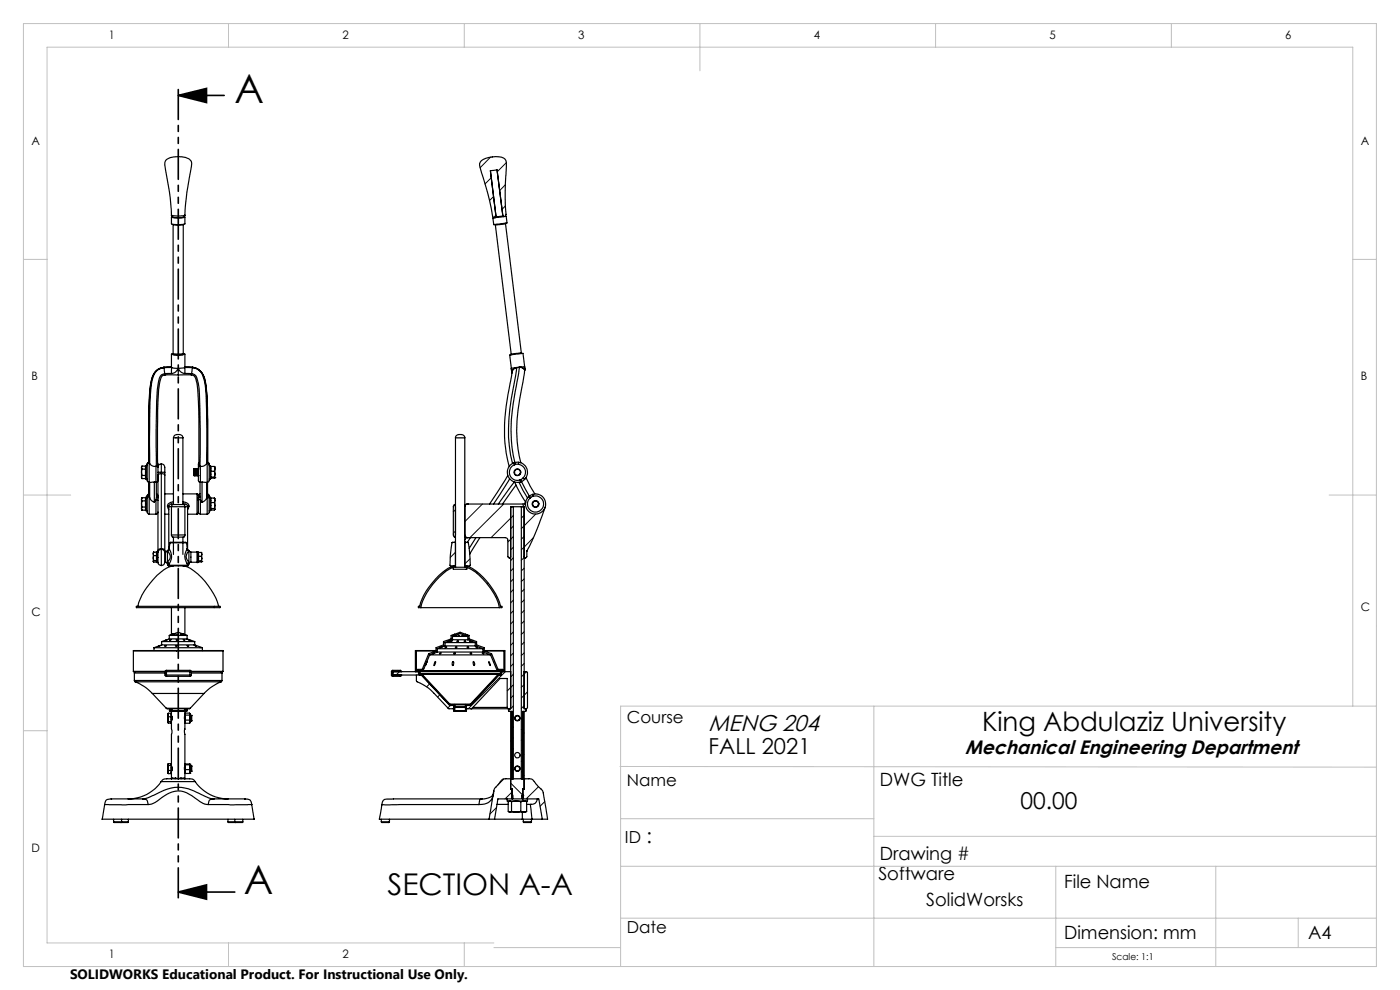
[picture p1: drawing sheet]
<svg xmlns="http://www.w3.org/2000/svg" width="297mm" height="210mm" viewBox="0 0 297 210" stroke-linecap="round" stroke-linejoin="round" font-family="sans-serif">
<path d="M37.8 20.2l6-1.4v3zM37.8 20.2h9.8M37.8 189.2l6-1.5v3zM37.8 189.2h12" fill="none" stroke="#000" stroke-width=".35"/>
<path d="M37.8 18.2v173" fill="none" stroke="#000" stroke-width=".35" stroke-dasharray="6.3 1.3 1.3 1.3 1.3 1.3" stroke-dashoffset="-.8"/>
<g fill="none" stroke="#c0c0c0" stroke-width=".21">
<path d="M5 5h287v200h-287zM48.5 5v5M98.5 5v5M148.5 5v10M198.5 5v5M248.5 5v5M5 55h5M287 55h5M5 105h10M282 105h10M5 155h5M185.4 149.8v55.2"/>
<path d="M287 149.8v-139.8h-277v190h94.8M292 149.8h-160.3v55.2M131.5 162.6l160.5 .1M131.7 173.7h53.7M185.4 177.4h106.6M131.7 183.8h160.3M131.7 194.8h160.3M224 183.8v21.2M257.9 183.8v21.2M275.4 194.8v6.2M48.5 200v5M98.5 200v5"/>
<path d="M104.8 201h26.9M224 201h68"/>
</g>
<path d="M37.8 20.2l6-1.4v3zM37.8 189.2l6-1.5v3z" fill="#000"/>
<g fill="none" stroke="#000" stroke-width=".25">
<path d="M36.4 45.6a69.2 69.2 0 0 0-1.4-10.8 1.38 1.38 0 0 1 1.5-1.4l.9-.1a3.3 3.3 0 0 1 3.2 1v1a58.8 58.8 0 0 0-1.4 10.3M36.4 45.6a1.64 1.64 0 0 0 1.8 .6 .8 .8 0 0 0 1-.6M36.4 46.1v1.4a5.8 5.8 0 0 0 2.8 0v-1.4M36.4 45.6a5.8 5.8 0 0 0 2.8 0M36.5 46l-.1 .1 1.3 .1 1.5-.1-.1-.1M104.6 46.2l2.8-.3 .2 1.4-2.9 .4zM105 47.6l.1 .2M105.1 47.8l3.3 27.3M105.2 46l-.1 .2M106.7 45.8l.1 .2M106.7 45.8l-1.3-9.8-1.2 .2h-.2l1.2 9.8M106.7 45.8l-1.5 .2"/>
<path d="M107 45.9l.3-.3a91.2 91.2 0 0 1 .1-11.2 1.39 1.39 0 0 0-1.6-1.1h-1.4a2.77 2.77 0 0 0-2.7 1.4l.3 1.3a72.4 72.4 0 0 1 2.6 10l.4 .2M107.2 47.5l-2.1 .3M107.2 47.5l3.4 27.4M107.4 47.3l-.2 .2M34.7 77.9a3.3 3.3 0 0 0-2.7 3.3 138.5 138.5 0 0 0-.5 16.8l.1 .1M34.7 77.9h1.7zM34.7 77.9a2.94 2.94 0 0 0-2.5 2.7 70.9 70.9 0 0 0-.6 12.1v5.4M34.7 77.9h.1M34.7 77.9l.1 .1M34.8 78a2.88 2.88 0 0 0-2.5 2.6 118.2 118.2 0 0 0-.5 17.3v.4M34.8 78l.2 1.3M35 79.3a1.41 1.41 0 0 0-1.3 1.5 71.2 71.2 0 0 0-.6 12.2l.1 5.9"/>
<path d="M35 79.3v.2M35 79.5l-.6 .3-.3 .6a45.3 45.3 0 0 0-.7 10.5v8.2l-.2-.2M35 79.5h2.8M36.4 79.2l-1.4 .1M36.4 75.1v2.9M36.4 78l1.4 .1M36.4 78v1.2M36.4 78h-1.6M36.7 75.1h-.1a4.1 4.1 0 0 0 2.4 0h-.1M36.7 75l-.3 .1a4.9 4.9 0 0 0 2.8 0l-.3-.1M36.7 75v.1M36.7 75v-27.4l1 .2 1.2-.2v27.4"/>
<path d="M36.7 75h2.2M37.8 78.1l.5 .7 .9 .4M37.8 78.1a1.67 1.67 0 0 1-1.4 1.1M37.8 79.5h2.8M37.8 78.1v1.4M38.9 75v.1M39.2 78l-1.4 .1M39.2 78v1.2M39.2 78h1.6M39.2 77.9h1.7M39.2 77.9v.1M39.2 79.2l1.4 .1"/>
<path d="M39.2 75.1v2.8M40.6 79.5l.6 .3 .4 .6a55.8 55.8 0 0 1 .6 12.5v6.2l.2-.2M40.6 79.3a1.22 1.22 0 0 1 1.2 .9 32 32 0 0 1 .6 8.8v9.9M40.6 79.3v.2M40.8 78l-.2 1.3M40.8 78a2.93 2.93 0 0 1 2.6 2.7 108.4 108.4 0 0 1 .5 15.8v1.8M40.9 77.9l.6 .2M40.9 77.9a3.1 3.1 0 0 1 2.6 3.1 139.6 139.6 0 0 1 .5 17.1M40.9 77.9h.1M40.9 77.9l-.1 .1M41.6 78.1a3.4 3.4 0 0 1 2 3l.3 2.7 .1 2.8 .1 11.5M108.4 75.1l-.1 .2"/>
<path d="M108.5 78.1l.1 1zM108.6 79l-.1 1a45.4 45.4 0 0 0-1.1 16.1l.6 2.8M108.6 79h.1M109.5 78l-1 .1M109.6 78a1.1 1.1 0 0 0-1 1M109.6 78l-.2 1.9a51.2 51.2 0 0 0-1.3 14.7l.6 3.7M109.6 78l-.8 .4-.2 .6M109.6 78h.1M110.2 77.9a1.09 1.09 0 0 1 1.1 .6M110.2 77.9l-.3 1.9a71.4 71.4 0 0 0-1.5 11.3 26.8 26.8 0 0 0 .8 7M110.2 77.9a1.17 1.17 0 0 1 1.1 .6M110.2 77.9h.1"/>
<path d="M110.2 77.9l-.6 .1M110.6 74.9l.1 .1M110.6 74.9l-2.2 .2M111.3 78.5l-.4 2.5a39.9 39.9 0 0 0-.8 15.7l.4 1.5M111.3 77.8l-.4-2.8-1.3 .1-1.5 .2 .4 2.8M111.3 77.8l-1.1 .1M111.3 77.8v.3M111.3 78.5h.1M111.3 78.1v.4M111.3 78.1v.3M30 99.2v1M30 99.2l.1 .3"/>
<path d="M30.1 99.5l-.1 .7M30.1 98.9l-.1 .3M30.1 99.5h.8M30.1 98.9h.8v2.6h-.8M30.9 99.1h.1M31.2 98.6v3.3l.1 .3 .3 .1M31.2 98.8h-.3v2.8h.3M31.2 98.5v.1M31.6 98l-.4 .5M31.6 98.1l-.4 .4M31.6 98.1v.1M31.6 98.2l.2 .1"/>
<path d="M31.6 98.2h-.2l-.2 .4M31.6 98.2v4.1M31.8 98.3l.5 .5 .8 .1M33.1 98.9v3.4M33.1 98.9h.1M33.4 98.2l.1 3.7M34.2 98.4a.67 .67 0 0 0-.7 .7M34.2 98.4a.94 .94 0 0 1 .8 1.3v.5M34.2 98.4v1.8M36.8 92.9a1.07 1.07 0 0 1 1-.7 1.07 1.07 0 0 1 1 .7M36.8 92.9h2M36.8 92.9v14.1"/>
<path d="M38.8 92.9v14.1M41.2 99.5h.1M41.2 99.5v1.4M41.2 99.5v1.3M41.3 99.5v1.4M41.3 99.5h.1M41.3 99.5h-.1M41.4 99.5v1.3M41.4 99.5v1.4M41.4 99.5h.1M41.5 99.5v1.4M41.5 99.5h.1"/>
<path d="M41.5 99.5v1.3M41.6 99.5h.1M41.6 99.5h-.1M41.6 99.5v1.4M41.7 99.5v1.3M41.7 99.5v1.4M41.7 99.5h.1M41.8 99.5v1.3M41.9 99.5h.1M41.9 99.5v1.4M41.9 99.5h-.1M41.9 99.5v1.3"/>
<path d="M42 99.5h.1M42 99.5v1.4M42 99.5h-.1M42.2 98.2l-.1 3.8 .4 .3M42.4 98.9h.1M42.5 98.9v3.4M43.9 98.3l-.6 .5-.8 .1M44 98.2l-.1 .1M44 98.2h.2l.2 .4M44 98.2v4.1M44 98l.4 .5M44 98.1l.3 .1 .1 .4"/>
<path d="M44 98.1v.1M44 98.1h.1M44.4 98.6v3.4l-.4 .3M44.4 98.8h.3v2.8h-.3M44.7 99.1h.1M44.7 100h.8M45.5 100l.1 .6M45.5 98.9l.1 .5M45.5 98.9l.1 .2M45.5 98.9h-.8v2.5h.8M45.6 99.4v1.2M45.6 99.4l-.1 .6"/>
<path d="M45.6 99.1v.3M45.6 99v.1M96.6 92.9a1.13 1.13 0 0 1 1.8-.5l.2 .5M96.6 92.9h2M96.6 92.9v27.4M98.6 92.9v27.4M109 98.2a2.14 2.14 0 0 0-1.3 2.7 2.14 2.14 0 0 0 2.8 1.3M109 98.2l.1 .4M109.1 98.6a1.71 1.71 0 0 0-.9 2.2 1.71 1.71 0 0 0 2.1 1M109.2 98.1l.2 .4M109.2 98.1l-.2 .1M109.4 98.5l-.3 .1"/>
<path d="M110 98.5a1.7 1.7 0 0 1 1.4 1.1 1.7 1.7 0 0 1-.4 1.8M110 98.5h-.6M110 98.1h-.8M110 98.1a2.14 2.14 0 0 1 1.8 1.4 2.14 2.14 0 0 1-.5 2.2M110 98.1v.4M30 100.2l.1 .7M30 100.2v1M30 101.2l.1 .3M30 106.9v1M30 106.9l.1 .7M30 107.9l.1 .3M30 105.9v1"/>
<path d="M30 105.9l.1 .3M30.1 100.9l-.1 .3M30.1 107.6l-.1 .3M30.1 106.2l-.1 .7M30.1 105.6l-.1 .3M30.1 100.9h.8M30.1 105.6h.8v2.6h-.8M30.1 107.6h.8M30.1 106.2h.8M30.9 101.3h.1M30.9 105.8h.1M30.9 108h.1"/>
<path d="M31.2 105.6v3l.1 .3 .3 .2M31.2 105.5h-.3v2.8h.3M31.2 105.3v.2M31.2 105.5v.1M31.6 102.3v2.9M31.6 104.8l-.3 .1-.1 .4M31.6 104.9l-.4 .4M31.6 105.2l-.4 .3M31.6 105.2v.1M31.6 105.3l.2 .3M31.6 105.3l-.4 .3M31.6 105.3v3.8"/>
<path d="M31.6 109.1h1.5M31.8 105.6a1.39 1.39 0 0 0 .9 .9M31.8 102.3v3.3M32.5 117.5v.9M32.5 118.4l.1 .5M32.5 118.4v.7M32.5 119.1l.1 .1M32.5 117.5l.1 .4M32.6 117.1l-.1 .4M32.6 117.9l-.1 .5M32.6 118.9l-.1 .2M32.6 117.1h.6v2.1h-.6l-.1-.1"/>
<path d="M32.6 117.9h.6M32.6 118.9h.6M32.7 102.3h-1.1M32.7 102.3h.4M32.7 102.3v4.2M33.1 106l-.4 .5M33.1 106l.4 .1M33.1 106v3.1M33.2 102.3v3.2M33.2 105.5l-.1 .5M33.2 104.8l.3 .4M33.2 105.2l.3 .3"/>
<path d="M33.2 105.3l.3 .3M33.2 119.1h.1M33.2 117.3h.1M33.3 117h.2v2.3h-.2zM33.5 119.3a.72 .72 0 0 0 .7 .7M33.5 108.6l-.1 .3-.3 .2M33.5 116.8v.2M33.5 100.2h.7M33.5 101.9l-.1 .3-.3 .1M34.2 116.5a.73 .73 0 0 1 .8 .7M34.2 116.5a.73 .73 0 0 0-.7 .7M34.2 116.4a.66 .66 0 0 1 .8 .4"/>
<path d="M34.2 116.4v.1M34.2 116.4h-.4l-.3 .4M34.2 100.5l-.7 .2v16.1M34.2 100.5v15.9M34.2 100.5l.5 .1 .3 .2M34.2 100.2h.8M34.2 100.2v.3M34.2 116.5v3.5M35 119.3a.72 .72 0 0 1-.8 .7M35 117.2v2.1M35 116.8v.4M35 100.8v16"/>
<path d="M35 100.2v.6M35 117.1h.1M35 119.3h.1M35 109.1h.8M35 104.8h1.8M35.1 119.3l.4 .2M35.1 117.1v2.2M35.5 119.6l.2 .3M35.5 116.8l-.4 .3M35.5 116.8l.2 .2a1.51 1.51 0 0 1-.2 2.3M35.5 119.3l.4 .3M35.5 116.8v2.5"/>
<path d="M35.5 119.3v.2M35.5 116.8h.1M35.5 119.5l.2 .4M35.5 107.4l.3 .7M35.7 119.9v.1h4.2v-.1M35.7 119.9h.1M35.7 119.9h4.2M35.8 107.5h.6M35.8 107.3l-.3 .1M35.8 107.5v9M35.9 116.4l-.4 .4M35.9 119.6l-.2 .3"/>
<path d="M35.9 116.5a2.81 2.81 0 0 1 0 3.1M35.9 116.5l-.4 .3M36.1 115.1l-.2 1.4M36.1 115.1h3.4M36.4 107.5v-.3a.4 .4 0 0 1 .7-.2h1.4a.47 .47 0 0 1 .5 0 .47 .47 0 0 1 .2 .5M36.4 113.5v.2a.4 .4 0 0 0 .7 .2h1.4a.47 .47 0 0 0 .5 0 .47 .47 0 0 0 .2-.4M36.4 107.5h2.8M36.4 113.5h2.8M36.4 107.5v6M36.8 106.9l-.6 .1-.4 .5M36.8 106.5h-.1a.99 .99 0 0 0-1.2 .9M36.8 113.9v1.1"/>
<path d="M36.8 115.2v2.4M38.8 106.9h.4a.54 .54 0 0 1 .6 .6M38.8 106.5l1.1 .3 .2 .6M38.8 113.9v1.1M38.8 115.2v2.4M38.8 104.8h3M39.2 107.5h.6M39.2 107.5v6M39.5 115.1l.2 1.3M39.7 116.5a2.66 2.66 0 0 0 0 3.1M39.7 116.5l.4 .3M39.7 116.4l.4 .4"/>
<path d="M39.7 119.6l.2 .3M39.7 116.4v.1M39.8 107.3l.3 .1M39.8 109.1h2M39.8 107.5v9M39.9 119.9h.1M40.1 116.8l.4 .3M40.1 116.8a1.57 1.57 0 0 0 0 2.5M40.1 119.3l-.4 .3M40.1 119.5v.1M40.1 119.3v.2M40.1 116.8v2.5"/>
<path d="M40.1 116.8h.1M40.1 119.5l-.2 .4M40.1 107.4l-.3 .7M40.1 119.6l-.2 .3M40.5 119.3h-.3l-.1 .3M40.5 117.1v2.2M40.5 117.1h1.3M40.5 119.3h1.3M41.2 100.9h.1M41.2 100.8l.1 .1M41.2 100.8v.1M41.3 100.9h.1"/>
<path d="M41.4 100.8v.1M41.4 100.8l-.1 .1M41.4 100.9h.1M41.5 100.8l.1 .1M41.5 100.8v.1M41.6 100.9h.1M41.7 100.8l-.1 .1M41.7 100.8v.1M41.7 100.9h.1M41.8 104.8h.1a5.6 5.6 0 0 1 .2 2.7v1.3l-.3 .3M41.8 117h.2v2.3h-.2zM41.8 104.8v4.3"/>
<path d="M41.8 100.8l.1 .1M41.8 100.8l-.1 .1M41.9 100.9h.1M41.9 100.8v.1M41.9 100.8l.1 .1M42 100.9h.1M42 119.1h.1M42 117.3h.1M42.1 108.6l.1 .3 .3 .2M42.1 100.8l-.1 .1M42.1 118h.6M42.1 119h.6"/>
<path d="M42.4 104.8l-.3 .4M42.4 105.3l-.3 .3v.5l.4-.1M42.4 105.2l-.3 .3M42.5 102.3v3.7M42.5 106l.4 .5M42.5 106v3.1M42.5 109.1h1.5M42.7 118l.1 .5M42.7 117.2h-.6v2l.7-.1M42.7 117.2l.1 .4M42.7 119l.1 .1M42.7 117.2h.1"/>
<path d="M42.8 119.1h.1M42.8 117.6l-.1 .4M42.8 117.6v.9M42.8 118.5l-.1 .5M42.8 118.5v.6M42.8 117.2v.4M42.9 102.3h1.1M42.9 102.3h-.4M42.9 102.3v4.2M43.9 105.6l-.5 .6-.5 .3M43.9 102.3v3.3M44 105.3l-.1 .3"/>
<path d="M44 105.3l.4 .3M44 105.3v3.8M44 105.2l.4 .3M44 102.3v2.9M44 105.2v.1M44 104.8l.3 .1 .1 .4M44 104.9l.4 .4M44.4 105.6v3.1l-.4 .4M44.4 105.5h.3v2.8h-.3M44.4 105.3v.2M44.4 105.5v.1M44.7 101.3h.1"/>
<path d="M44.7 105.8h.1M44.7 108h.1M44.7 106.6h.8M44.7 107.9h.8M44.7 101.2h.8M45.5 106.6l.1 .6M45.5 105.6l.1 .5M45.5 107.9l.1 .1M45.5 105.6h-.8v2.6h.8l.1-.2M45.5 101.2l.1 .1M45.5 105.6v.2M45.5 105.7l.1 .1"/>
<path d="M45.6 101.3h.1M45.6 107.2l-.1 .7M45.6 106.1v1.1M45.6 106.1l-.1 .5M45.6 107.2v.8M45.6 105.8v.3M45.6 108h.1M45.6 100.6l-.1 .6M45.6 100.6v.7M45.6 108l-.1 .1M45.6 101.3h-.1M96.4 107l.2 .5"/>
<path d="M96.4 107h.2M96.4 113.9h.2M96.4 107l-.2 .5v6l.2 .4M96.5 115l-.6 .1-.4 2.7v2.1l.1 .1h.9M96.5 115l.1 .2M96.5 115h.1M96.6 119.9l-.1 .1M96.6 113.5l-.2 .4M98.6 119.9l.1 .1M98.6 115h.1M98.6 113.9l.6 .1M98.6 113.5a.54 .54 0 0 0 .6 .5"/>
<path d="M98.7 115l.6 .1a18.5 18.5 0 0 1 .5 4.8l-1.1 .1M98.7 115l-.1 .2M99 114l-.4 .5M99.2 114h8a.54 .54 0 0 1 .5 .6v3.5l.4 .2M99.2 106.9l-.6 .1M99.2 106.9l-.4 .1-.2 .5M99.2 106.9h.1M99.2 114h.1M99.8 114l-.7 1M101 114l-1.5 2.3M101.8 114l-2.1 3.5M107.7 100.8l-3.8 6.1"/>
<path d="M108.1 118.3h.2M108.1 101.6l-3.4 5.3M108.3 118.1l-.2 .2M108.9 107.5v57.7M109.1 102.2l-3.4 4.7M109.1 100.1v.2M109.2 102.3l2.3 4.2M109.5 102.9l-2.9 4M110.1 102.3l1.8 3.3M110.3 100.5v.1M110.3 100.5l-.1 .1M110.3 101.8l.2 .4"/>
<path d="M110.5 101.7l.1 .5M110.5 101.7l-.2 .1M110.6 107.5v57.7M110.6 102.2l1.7 3M110.6 102.2h-.1M111 101.4l.3 .3M111 101.4l-.5 .3M111.2 118.3h.3M111.2 118.1l.3 .2M111.3 101.7l-.7 .5M111.5 106.5l-.1 .1M111.5 106.5l-.4 .4h-11.9"/>
<path d="M111.6 101.3l1.9 3.5M112.1 105.3l.4 .3M112.3 105.2l.3 .3M112.3 105.2l-.2 .1M112.6 105.5l-.1 .1M113 104.9l.1 .4M113 104.9a2.14 2.14 0 0 1 2.7 2.3 2.14 2.14 0 0 1-3.1 1.6 2.14 2.14 0 0 1-.5-3.5M113 104.9l-.7 .3M113 106.9v.1M113.1 105.3a1.72 1.72 0 0 1 2.3 1.7 1.72 1.72 0 0 1-2.5 1.5 1.72 1.72 0 0 1-.4-2.9M113.1 105.3l-.5 .2M114.2 107v.1"/>
<path d="M114.2 107h.1M115.6 107.6l-.3 1.1a56.1 56.1 0 0 1-3.5 8.3v1.1l-.3 .2M28.3 138.1h19M28.3 138.1v4.3M28.9 128.6h17.8v.3h-17.8zM32.7 137.4h10.2M32.7 137.4v.6M33.7 137l.3-.1zM34.3 136.8h7M34.3 136.1h7M34.3 136.8l-1.6 .6M34.3 136.1v.7"/>
<path d="M35.2 135.8l.3-.1zM35.9 135.5h3.8M35.9 134.8h3.8M35.9 135.5l-1.6 .6M35.9 134.8v.7M35.9 134.8l1.9-.7 1.9 .7M36 135.7h.3zM36.4 134.6l.3-.1zM36.4 120v.1M36.4 128.9v5.7M36.8 120a8.3 8.3 0 0 0-5 3.7l-1.7 2.5-.9 2.4M36.8 134.6l.3-.1z"/>
<path d="M37.3 137h.3zM37.4 135.7h.3zM37.5 134.6l.4-.1zM38.3 134.5l.3 .1zM38.8 120a6.5 6.5 0 0 1 3.9 2.5l2.1 2.6a9.7 9.7 0 0 1 1.6 3.5M38.8 134.5l.4 .1zM38.9 135.7l.3 .1zM39.2 120v.1M39.2 128.9v5.7M39.7 137h.3zM39.7 135.5l1.6 .6M39.7 134.8v.7"/>
<path d="M39.9 135.7l.4 .1zM41.3 136.8l1.6 .6M41.3 136.1v.7M41.3 136.9l.4 .2zM42.9 137.4v.6M47.3 138.1v4.3M88.3 138h-.2l.1 4.5M88.3 138v.1M88.3 138h4.2M88.3 138.1h4.2M88.3 138.1v4.1M89.3 128.9h16.6"/>
<path d="M91.2 138.9h12.9M91.2 138.9l-1.5 3.4M92.2 138.5l-.4 .2 .4-.1M92.8 138.3h9.6M92.8 137.6h9.6M92.8 138.3l-1.6 .6M92.8 137.6v.7M93.2 138.6h.4zM93.4 137.4l.3-.1zM94.4 137h6.4M94.4 137.4l.4-.1zM94.4 136.3h6.4"/>
<path d="M94.4 137l-1.6 .6M94.4 136.3v.7M94.9 136.1l.4-.1zM95.6 136h.3zM96 135.7h3.2M96 135h3.2M96 135v.7M96 135.7l-1.6 .6M96.2 120.4a11.9 11.9 0 0 0-5.6 5.3 8.6 8.6 0 0 0-1.3 3.2M96.2 120.3h2.8v.4h-2.8zM96.2 134.6l-.5 .2v.7l-1.6 .6v.7l-1.6 .6v.7l-1.6 .6-1.3 3.3h-1v.3M96.2 134.6v.3"/>
<path d="M96.2 134.9l-.2 .1M96.2 138.6h.4zM96.4 134.5l-.2 .1M96.4 134.8l-.2 .1M96.4 134.5l1.2-.4 1.2 .4M96.4 134.8l1.2-.4 1.2 .4M96.4 134.5v.3M96.5 120h.1a8.4 8.4 0 0 0-5 3.7l-1.7 2.5-.9 2.4h-.2v.3h.5M96.5 134.9l.3-.1zM96.6 137.3h.3zM96.9 136l.4 .1zM97.2 134.9h.3z"/>
<path d="M98 134.8l.3 .1zM98.5 136l.3 .1zM98.5 134.8l.4 .1zM98.7 120h-.1a9.2 9.2 0 0 1 5.4 4.2l.6 .9a10.4 10.4 0 0 1 1.6 3.5h.3v.3h-.6M98.8 134.5l.2 .1M98.8 134.8l.2 .1M98.8 134.5v.3M99 120.4a12.6 12.6 0 0 1 6.3 6.6l.6 1.9M99 134.6v.3M99 134.6l.5 .2v.7l1.6 .6v.7l1.6 .6v.7l1.6 .6 1.4 3.3h.9v.3M99 134.9l.2 .1M99.1 137.3h.3z"/>
<path d="M99.2 135.7l1.6 .6M99.2 135v.7M99.6 136l.3 .1zM99.7 138.6h.4zM100.8 137l1.6 .6M100.8 136.3v.7M101 137.3l.3 .1zM102.3 138.5l.4 .2zM102.4 138.3l1.7 .6M102.4 137.6v.7M102.7 138h4.3M102.7 138.1h4.2"/>
<path d="M104.1 138.9l1.4 3.4M106.9 138.1v4.1M107 138h.1l-.1 4.5M107 138l-.1 .1M28.3 142.4l6.7 .1M28.3 142.4h6.7M28.5 144.3l.2 .3M28.5 144.3h18.6M28.5 142.8h6.5M28.5 142.8v1.5M28.7 144.6a9.3 9.3 0 0 1 3.6 2.5M28.7 144.6h18.2"/>
<path d="M28.8 142.5l-.3 .3M32.3 147.1h11M32.3 147.1l3 3.1M35 143.2h.3M35 142.5h.3M35 143.2l.3 .3M35 142.5v.7M35.3 150.2h5.1M35.3 143.2v.3M35.3 142.2v.3M35.3 142.2l-.3 .3M35.3 142.5v.7"/>
<path d="M35.3 143.2h5M35.3 143.5h5M35.3 142.5h5M35.3 142.2h5M35.6 151.7l.1 .3M35.6 151.7v.8M35.6 152.5v.7M35.6 153.2v.1M35.6 152.5l.1 .6M35.7 152l-.1 .5M35.7 153.1l-.1 .1M35.7 151.3l-.1 .4"/>
<path d="M35.7 151.3h.6v2.1h-.6l-.1-.2M35.7 153.1h.6M35.7 152h.6M35.9 150.8l.1 .1h3.6l.1-.1M35.9 150.8h.5M35.9 150.5h.5M35.9 150.5v.3M36.1 150.3l-.2 .2M36.3 151.4h.1M36.3 153.3h.1M36.4 151.4v1.9M36.4 151.8v1.1"/>
<path d="M36.4 153.3v8.8M36.4 150.9v.5M36.4 150.8h2.8M36.4 151.9v.8M36.4 150.3v.5M36.5 152v.6M39.2 151.9v.8M39.2 152v.6M39.2 150.8h.5M39.2 150.5h.5M39.2 150.3v.5M39.2 151.4v1.9"/>
<path d="M39.2 151.8v1.1M39.2 153.3v8.8M39.2 151.4h.1M39.2 153.3h.1M39.2 150.9v.5M39.2 151.8v.1M39.2 152.8v.1M39.3 152.7h.9M39.3 151.7h.9M39.5 150.3l.2 .2M39.7 150.5v.3M40.2 152.7l.1 .4"/>
<path d="M40.2 151.7l.1 .5M40.3 151.3v.2M40.3 152.2l-.1 .5M40.3 152.2v.9M40.3 151.5v.7M40.3 151.5l-.1-.2h-.9v2.1h.9M40.3 153.1l-.1 .3M40.3 142.2l.3 .3M40.3 142.5h.3M40.3 142.2v.3M40.3 143.2v.3M40.3 143.2h.3"/>
<path d="M40.3 142.5v.7M40.3 152.9h.1M40.3 151.8h.1M40.3 151.5l-.1 .2M40.3 151.8v1.1M40.3 151.8l.1 .1M40.4 151.9v.9M40.4 152.8v.1M40.4 152.8l-.1 .1M40.4 151.8v1.1M40.4 151.8v.1M40.4 152.9h.1"/>
<path d="M40.4 151.8h.1M40.5 151.8v1.1M40.5 151.8v.1M40.5 151.9v.9M40.5 152.8v.1M40.5 152.8l.1 .1M40.6 152.9h.1M40.6 151.8h.1M40.6 151.8v1.1M40.6 142.4h6.7M40.6 151.8l-.1 .1M40.6 143.2l-.3 .3"/>
<path d="M40.6 142.8h6.5M40.6 142.5v.7M43.3 147.1l-2.9 3.1M46.8 142.5l.3 .3M46.9 144.6a10 10 0 0 0-3.6 2.5M47.1 144.3l-.2 .3M47.1 142.8v1.5M47.3 142.4l-6.7 .1M85.2 142.5l-.3-.3h-1.6l-.3 .2v.9l.2 .2h1.8l.2-.3M88.3 142.2l1.4 .1M88.3 142.2h.3M88.8 142.5v.7h.7l6 6.4"/>
<path d="M89 142.3h.1M89 142.3h17.2M89 142.3v.9M89.4 143.2l6 6.4h.8M89.4 143l-.4-.1h17.2l-.4 .1M89.4 143h.1M89.4 143h16.4M89.5 143h16.2M89.5 143l6 6.4M89.7 142.3h15.8M90.6 140.4l-.4 .8zM92.3 140.3l.1 .3-.3 .6z"/>
<path d="M95.5 149.4h4.3M95.5 149.4h.9M96 140.4l.3 .1-.2 .7-.2-.2zM96.2 140.3l-.2 .1M96.2 149.6v1.2h.2M96.2 150.3l.2-.1a.77 .77 0 0 1 1-.1h.5a.78 .78 0 0 1 .9 .1l.2 .1M96.2 150.3h.1M96.2 149.6l.3 .3h2.2l.3-.3M96.4 149.4l.1 .1M96.4 150.8h2.4M96.4 149.4h2.4M96.5 150.8h-.1"/>
<path d="M96.5 150.8h2.2M96.5 149.5h2.2M96.5 149.5v1.3M98.7 150.8h.1M98.7 149.5v1.3M98.8 149.4l-.1 .1M99 150.3h.1M99 149.6v1.2h-.2M99.8 149.4h-1M100.3 150.1h7.3M100.4 140.3l.3 .6-.1 .3-.2-.2zM103.7 140.3l.3 .9z"/>
<path d="M105.7 143l-5.9 6.4M105.8 143h-.1M105.8 143.2l-6 6.4h-.8M105.9 143.2h-.1M106.2 142.3v.9M106.3 142.3h-.1M106.5 142.5l-.1 .6-.6 .1-6 6.4M106.6 142.2h.3M106.9 142.2l-1.4 .1M107.6 150.1l.3 .2M107.6 150.1v-6.2h-1.5l-6.2 6.4M108.3 150.1l-.4 .3v.4l.1 .1h.6v14.3h2.3v-14.3l.7-.1v-.4l-.4-.3"/>
<path d="M108.3 142.5h-25v.7h5v1.2l.2 .2a10.5 10.5 0 0 1 3.6 2.5l3 3.2h1.1M108.3 150.9v16.4h.3v2.2M111.2 142.5h.6l.1 .2v7.4l-.2 .2h-.5v-42.8h-2.9v42.8h-9.3M111.2 150.9v16.4h-.3v2.2M22.2 170.7l-.5 3.1h32.2l-.5-3.1M22.2 170.7h9.2M24.1 174.3l.1 .2h1.4M24.1 174.3h1.7M24.1 173.8v.5M25.8 174.3l-.2 .2M25.8 174.3h1.4M25.8 173.8v.5"/>
<path d="M27.2 174.3v.2h-1.6M27.2 173.8v.5M30.2 169.5h-6.5a1.13 1.13 0 0 0-1.5 1.2M30.2 169.5l.9 .2 .3 1M30.2 169.5a6.1 6.1 0 0 0 2.7-1 8.4 8.4 0 0 1 8.2-.7 12 12 0 0 0 4.3 1.7M31.4 170.7a4.8 4.8 0 0 0 2.9-1.5 4.9 4.9 0 0 1 6.9 0 5.6 5.6 0 0 0 3 1.5M34.2 165.8a8.3 8.3 0 0 1-7 3.7M34.2 165.8h7.2M35.6 162.9v.9M35.6 162.2l.1 .2M35.6 162.2v.7M35.6 162.2l.1-.2h.6v2.1h-.6"/>
<path d="M35.6 163.8l.1 .3M35.6 162.9l.1 .5M35.7 162.1l-.1 .1M35.7 162.4l-.1 .5M35.7 163.4l-.1 .4M35.7 163.4h.6M35.7 162.4h.6M36.3 162.1h.1M36.3 164h.1M36.4 162.1v1.9M36.4 162.5v1.1M36.4 164v1.2"/>
<path d="M36.4 162.7v.8M36.5 162.8v.5M36.5 165.1h.7M36.5 165.1l-.1 .1M37.2 165.1l-.1 .1M37.2 165.1l.6 .1M37.8 165.2h2.4a1.13 1.13 0 0 1 1.2 .6M37.8 165.2h-2.4a1.13 1.13 0 0 0-1.2 .6M38.4 165.1l.1 .1M38.4 165.1l-.6 .1M38.4 165.1h.7M39.1 165.1l.1 .1"/>
<path d="M39.2 162.6v.9M39.2 162.8v.6M39.2 162.1v1.9M39.2 162.6v1M39.2 162.1h.1M39.2 164h.1M39.2 163.5v.1M39.2 164v1.2M39.3 162.2h.9M39.3 163.3h.9M40.2 162.2l.1 .6M40.2 163.3l.1 .3"/>
<path d="M40.3 164h.1M40.3 162.8v.8M40.3 163.6l-.1 .5M40.3 162.1v.7M40.3 163.6v.4M40.3 162.1h-1v2h.9M40.3 162.1h.1M40.3 163.6h.1M40.3 162.5h.1M40.3 162.8l-.1 .5M40.3 162.1l-.1 .1M40.3 164l-.1 .1"/>
<path d="M40.3 162.5v1.1M40.3 162.5l.1 .1M40.4 162.6v.9M40.4 163.5v.1M40.4 163.5l-.1 .1M40.4 162.5v1.1M40.4 163.6h.1M40.4 162.5h.1M40.4 162.5v.1M40.5 162.5v1.1M40.5 162.5v.1M40.5 162.6v.9"/>
<path d="M40.5 163.5l.1 .1M40.5 163.5v.1M40.6 163.6h.1M40.6 162.5h.1M40.6 162.5v1.1M40.6 162.5l-.1 .1M41.4 165.8a8.4 8.4 0 0 0 7 3.7M44.2 170.7h9.2M45.4 169.5h6.5a1.15 1.15 0 0 1 1.5 1.2M45.4 169.5l-.9 .2-.3 1M48.4 174.3v.2h1.6M48.4 174.3h1.4"/>
<path d="M48.4 173.8v.5M49.8 174.3l.2 .2M49.8 174.3h1.7M49.8 173.8v.5M51.5 174.3v.2h-1.5M51.5 173.8v.5M80.9 174.3l.1 .2h1.5l.1-.2M80.9 174.3h1.7M80.9 173.8v.5M81 170.7l-.5 3.1h23.3M81 170.7h.1M82.6 173.8v.5"/>
<path d="M101.6 170.7h-20.6M102.3 169.5h-13.3a39.7 39.7 0 0 0-7.6 .2l-.4 1M104.7 168.4a2.13 2.13 0 0 1-2 1.1l-.9 .2-.2 1M104.7 168.4a2.62 2.62 0 0 1-3.1 2.3M104.7 167.8v.6M104.7 167.8l-.9 6M105 173.8h5.8M105.4 170.6h2.4M107.6 169.5h-2l-.7 4.3h-1.1M107.6 169.5h4.3M107.6 169.5v.4h4.3v-.4M107.9 172.2l.3 .1"/>
<path d="M108.1 169.9l-.2 .1M108.2 172.3h1.3M108.3 165.2h-1a1.56 1.56 0 0 0-1.5 1.1l-.7 .8-.4 .7M108.5 170.1l1-.2 1 .2M108.5 172.1l1 .2M108.5 172.1l-.3 .2M108.5 170.1l-.3-.2-.4 .2v2l.4 .2M108.5 170.1v2M108.6 169.4h.1M108.6 168.7l.1 .1M108.6 168.9l.1 .1M108.6 169.1l.1 .1"/>
<path d="M108.6 169.1l.1 .2M108.6 168.7h.1M108.6 168.9h.1M108.6 169.1h.1M108.7 169.5h.1M108.7 169l-.1 .1M108.7 169.4v.1M108.7 169.3h-.1M108.7 168.8l-.1 .1M109.5 172.3h1.6M110.5 172.1l-1 .2M110.5 170.1l.4-.2 .8 .2"/>
<path d="M110.5 172.1l.6 .2M110.5 170.1v2M110.8 168.7l.1 .1M110.8 169.3v.1M110.8 169.4h.1M110.8 173.8h2.1M110.8 172.3v1.5M110.8 169.5h.1M110.9 168.8l-.1 .1 .1 .1-.1 .1 .1 .1-.1 .1M110.9 168.6l-.1 .1M110.9 168.8h.1M111 174.3a1.96 1.96 0 0 0 1.6 .2l.1-.2"/>
<path d="M111 174.3h1.7M111 173.8v.5M111.2 165.2h1a1.41 1.41 0 0 1 1.5 1.1l.5 .6a1.96 1.96 0 0 1 1.1 1.3l.9 5.6h-1.2M111.5 169.9l.2 .2M111.7 170.6h1M111.7 172.1l-.6 .2M111.7 170.1v2M111.9 169.5h2.4l.7 4.3M112.7 170.6h-.2l.4 3.2M112.7 173.8v.5M112.9 173.8h2.1M114 169.5l-.5 .9-.8 .2"/>
<circle cx="109.8" cy="100.2" r=".63"/>
<circle cx="109.8" cy="100.2" r=".72"/>
<circle cx="113.6" cy="106.9" r=".63"/>
<circle cx="113.6" cy="106.9" r=".72"/>
<circle cx="35.1" cy="137" r=".12"/>
<circle cx="109.7" cy="152.3" r=".57"/>
<circle cx="109.8" cy="152.4" r=".49"/>
<circle cx="109.7" cy="163.1" r=".49"/>
<circle cx="109.7" cy="163.1" r=".56"/>
<circle cx="109.7" cy="160.2" r=".57"/>
</g>
<g fill="none" stroke="#000" stroke-width=".21">
<path d="M104.1 33.3l-2.3 2.3M104.2 37.7l-1.3 1.3M107.2 39.2l-1.2 1.2M107.4 34.5l-1.9 1.9M104.7 41.7l-.8 .8M105.2 45.7l-.5 .4M107.2 43.7l-.7 .7M96.6 112.7l-.4 .4M96.6 108.2l-.4 .4M96.6 117.1l-1.1 1.1M98.7 115l-.1 .1M99.7 118.5l-1.1 1.1"/>
<path d="M102.3 106.9l-3.7 3.8M106.9 106.9l-7.2 7.1M108.5 107.5l-.2 .2M108.9 113.8l-1.2 1.2M108.9 109.4l-4.7 4.6M108.9 118.3l-.6 .6M108.9 116.1l-.6 .6M108.9 111.6l-.6 .6M111.2 118.3l-.6 .5M111.2 113.8l-.6 .6M111.2 109.3l-.6 .6M111.5 106.8l-.9 .8"/>
<path d="M113.2 114l-2.6 2.6M113.7 109l-3.1 3.1M97.6 134.1l-.5 .5M100.4 135.8l-.2 .3M101.4 121.4l-.3 .2M102.7 138l-.3 .2M103.6 123.7l-.2 .2M105.3 126.4l-.2 .2M108.9 127.3l-.6 .6M108.9 131.8l-.6 .6M108.9 138.5l-.6 .6M108.9 136.3l-.6 .6"/>
<path d="M108.9 134l-.6 .6M108.9 129.6l-.6 .5M108.9 125.1l-.6 .6M108.9 122.8l-.6 .6M108.9 120.6l-.6 .5M111.2 129.5l-.6 .6M111.2 136.2l-.6 .6M111.2 138.5l-.6 .6M111.2 134l-.6 .6M111.2 131.8l-.6 .5M111.2 127.3l-.6 .5M111.2 125l-.6 .6"/>
<path d="M111.2 122.8l-.6 .6M111.2 120.5l-.6 .6M84.4 142.2l.3 .3M84.7 142.5l-.7 .7M88.1 141.4l.2 .2M89 142.3h.1M89 142.7l-.7 .7M90 141.7l-.5 .6M91.2 145l-.7 .7M93.3 147.3l-.4 .5M95.6 149.6l-.6 .6M96.1 149.4l.4 .4"/>
<path d="M100.2 149l.1 .1M102.3 146.6l.2 .2M104.5 144.3l.1 .2M104.9 140.3l-.2 .2M106.9 142.2l.2 .2M107.2 142.5l-7.9 7.8M108.3 150.3l-.4 .5M108.3 152.6l.3 .3M108.3 157.2l.3 .2M108.9 145.3l-1.3 1.3M108.9 140.8l-.6 .5M108.9 158.7l-.3 .3"/>
<path d="M108.9 156.5l-.3 .3M108.9 154.3l-.3 .2M108.9 152l-.3 .3M108.9 149.7l-.6 .6M108.9 147.5l-.6 .6M108.9 143l-.6 .6M110.9 155.2l.3 .3M110.9 159.7l.3 .3M110.9 159l-.3 .3M110.9 156.7l-.3 .3M110.9 154.5l-.3 .3M110.9 152.3l-.3 .2"/>
<path d="M111.1 150.9l.1 .1M111.2 149.7l-.6 .6M111.2 145.2l-.6 .6M111.2 140.7l-.6 .6M111.7 142.5l-1.1 1.1M111.9 146.7l-1.3 1.4M105.3 171.3l-1.4 1.4M106.9 165.2l-1.3 1.4M108.3 161.6l.3 .3M108.3 166.1l2.5 2.5M108.6 168l-1.5 1.5M108.9 163.2l-.3 .3"/>
<path d="M108.9 161l-.3 .3M110.9 164.2l.3 .3M110.9 163.5l-.3 .3M110.9 161.2l-.3 .3M111.4 165.2l-.2 .2M114.2 166.9l-2.6 2.6M115.6 170l-1 1"/>
</g>
<g font-size="8.5">
<text x="49.8" y="21.9">A</text>
<text x="51.7" y="189.7">A</text>
</g>
<text font-size="6.3" x="82.2" y="189.9">SECTION A-A</text>
<text font-size="5.6" x="208.3" y="155">King Abdulaziz University</text>
<text font-size="4.9" x="216.5" y="171.5">00.00</text>
<text font-size="4.8" x="150.3" y="155">MENG 204</text>
<text font-size="4.7" x="150.3" y="159.9">FALL 2021</text>
<text font-size="4.2" x="137.2" y="178.9">:</text>
<text font-size="4.1" x="204.8" y="159.9">Mechanical Engineering Department</text>
<g font-size="3.9">
<text x="186.7" y="166.8">DWG Title</text>
<text x="186.7" y="182.4">Drawing #</text>
<text x="186.3" y="186.8">Software</text>
<text x="225.7" y="188.3">File Name</text>
<text x="196.5" y="192.2">SolidWorsks</text>
<text x="225.7" y="199.1">Dimension: mm</text>
<text x="277.5" y="199.1">A4</text>
</g>
<g font-size="3.5">
<text x="133" y="153.4">Course</text>
<text x="133" y="166.8">Name</text>
<text x="132.6" y="178.9">ID</text>
<text x="133" y="197.8">Date</text>
</g>
<text font-size="2.9" x="14.9" y="207.6">SOLIDWORKS Educational Product. For Instructional Use Only.</text>
<g font-size="2.5">
<text x="23.1" y="8.2">1</text>
<text x="72.7" y="8.2">2</text>
<text x="122.7" y="8.2">3</text>
<text x="172.7" y="8.2">4</text>
<text x="222.7" y="8.2">5</text>
<text x="272.7" y="8.2">6</text>
<text x="6.7" y="30.7">A</text>
<text x="288.7" y="30.7">A</text>
<text x="6.7" y="80.7">B</text>
<text x="288.7" y="80.7">B</text>
<text x="6.7" y="130.7">C</text>
<text x="288.7" y="129.7">C</text>
<text x="6.7" y="180.7">D</text>
<text x="23.1" y="203.2">1</text>
<text x="72.7" y="203.2">2</text>
</g>
<text font-size="2" x="235.9" y="203.6">Scale: 1:1</text>
</svg>
